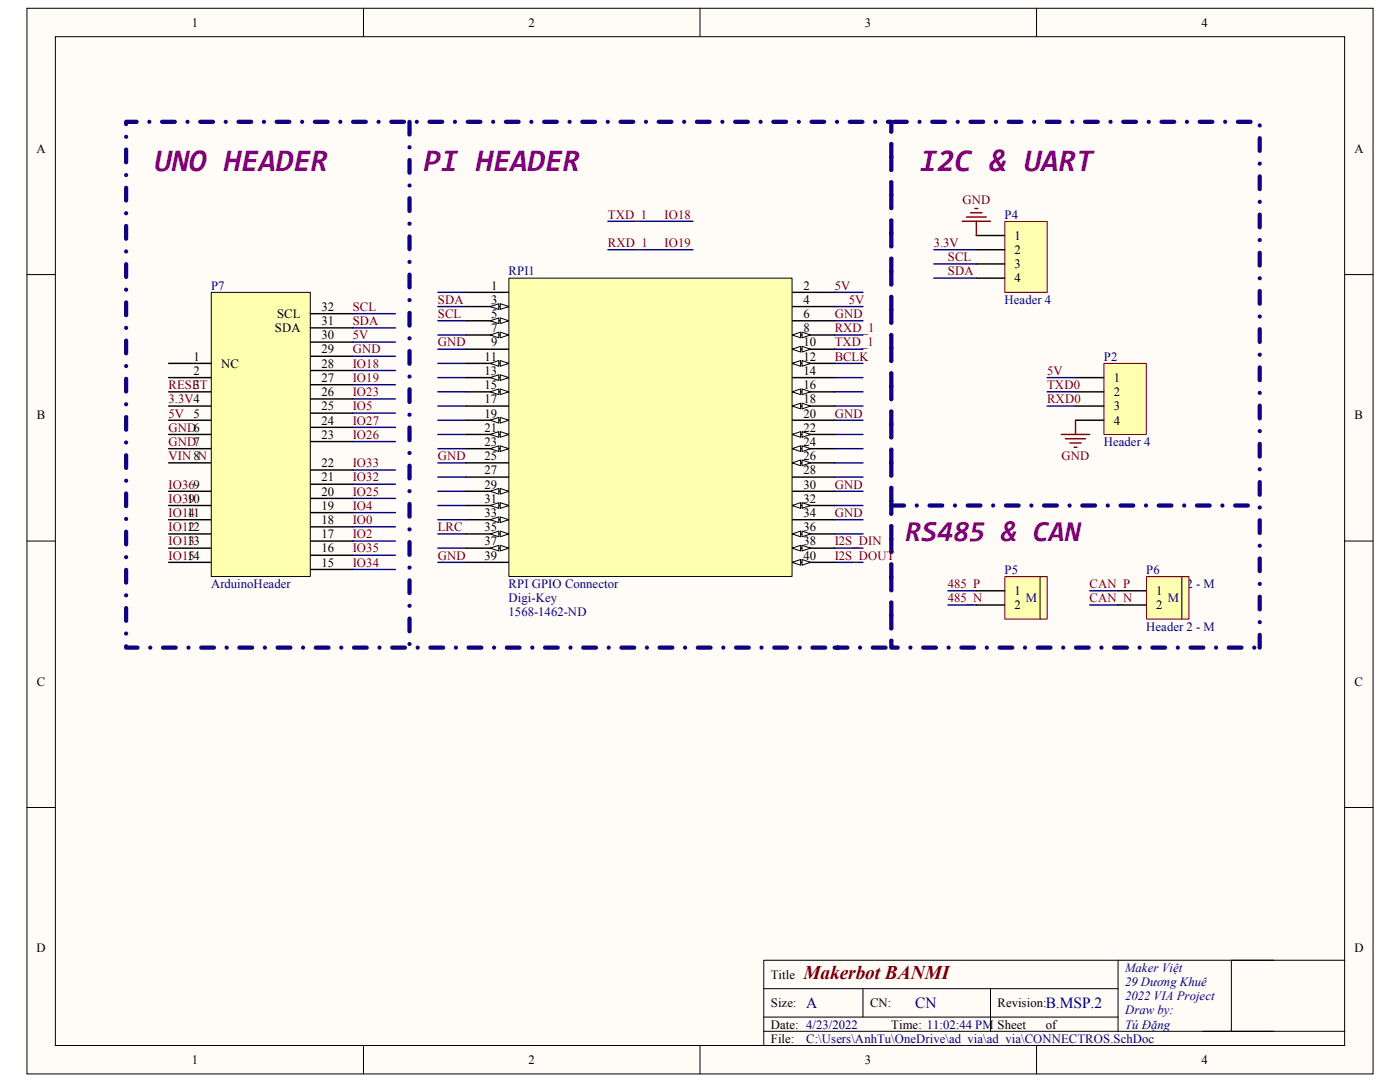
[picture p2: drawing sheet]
<svg xmlns="http://www.w3.org/2000/svg" width="279mm" height="216mm" viewBox="0 0 279 216" stroke-linecap="round" stroke-linejoin="round" font-family="sans-serif">
<path d="M5.4 1.7h268.6v212.6h-268.6z" fill="#fffcf8"/>
<path d="M5.4 1.7h268.6v212.6h-268.6z" fill="none" stroke="#000" stroke-width=".2"/>
<path d="M11.1 7.4h257.3v201.2h-257.3z" fill="#fffcf8"/>
<g fill="none" stroke="#000" stroke-width=".2">
<path d="M11 7.3h257.4v201.3h-257.4zM72.5 1.6v5.7M139.7 1.6v5.7M206.9 1.6v5.7M5.4 54.8h5.6M268.4 54.8h5.6M5.4 108h5.6M268.4 108h5.6M5.4 161.1h5.6M268.4 161.1h5.6M152.4 197.3h70.7M172.2 197.3v5.6"/>
<path d="M197.7 197.3v8.5M223.1 191.6v14.2M254.2 191.6h-101.8v17M268.4 191.6h-22.6v14.2M72.5 208.6v5.7M139.7 208.6v5.7M152.4 205.8h116M152.4 202.9h70.7M206.9 208.6v5.7"/>
</g>
<g fill="none" stroke="#000080" stroke-width=".28">
<path d="M87.4 58.3h5.6M166.6 58.3h5.6M70.4 73.9h8.5M70.4 76.8h8.5M70.4 79.6h8.5M70.4 68.3h8.5M70.4 71.1h8.5M87.4 61.2h5.6M87.4 64h5.6M87.4 66.8h5.6M87.4 69.7h5.6M87.4 72.5h5.6"/>
<path d="M87.4 75.3h5.6M87.4 78.2h5.6M166.6 61.2h5.6M166.6 64h5.6M166.6 66.8h5.6M166.6 69.7h5.6M166.6 72.5h5.6M166.6 75.3h5.6M166.6 78.2h5.6M70.4 82.4h8.5M70.4 85.3h8.5M70.4 88.1h8.5"/>
<path d="M70.4 93.8h8.5M70.4 96.6h8.5M70.4 99.5h8.5M87.4 81h5.6M87.4 83.9h5.6M87.4 86.7h5.6M87.4 89.5h5.6M87.4 92.4h5.6M87.4 95.2h5.6M87.4 98h5.6M166.6 81h5.6M166.6 83.9h5.6"/>
<path d="M166.6 86.7h5.6M166.6 89.5h5.6M166.6 92.4h5.6M166.6 95.2h5.6M166.6 98h5.6M70.4 102.3h8.5M70.4 105.1h8.5M70.4 108h8.5M70.4 113.6h8.5M70.4 110.8h8.5M87.4 100.9h5.6M87.4 103.7h5.6"/>
<path d="M87.4 106.5h5.6M87.4 109.4h5.6M87.4 112.2h5.6M166.6 100.9h5.6M166.6 103.7h5.6M166.6 106.5h5.6M166.6 109.4h5.6M166.6 112.2h5.6M217.5 117.9h5.6M217.5 120.7h5.6"/>
</g>
<path d="M166.6 129.2h11.3v-104.9h-152.7v104.9h144.2M251.4 129.2v-104.9h-73.5v104.9h73.5" fill="none" stroke="#11037f" stroke-width=".85" stroke-dasharray="2.5 2.5 0 2.5"/>
<path d="M81.7 24.3v104.9M177.9 100.9h73.5" fill="none" stroke="#0c0087" stroke-width=".85" stroke-dasharray="2.5 2.5 0 2.5"/>
<path d="M158.1 58.3h8.5M93 61.2h8.5" fill="none" stroke="#000" stroke-width=".28"/>
<path d="M99.8 60.6l1.7 .6-1.7 .5z" fill="#fffcf8"/>
<path d="M99.8 60.6l1.7 .6-1.7 .5z" fill="none" stroke="#000" stroke-width=".2"/>
<path d="M97.9 61.2l1.6-.6v1.1z" fill="#fffcf8"/>
<path d="M97.9 61.2l1.6-.6v1.1z" fill="none" stroke="#000" stroke-width=".2"/>
<path d="M93 64h8.5M158.1 61.2h8.5" fill="none" stroke="#000" stroke-width=".28"/>
<path d="M99.8 63.4l1.7 .6-1.7 .6z" fill="#fffcf8"/>
<path d="M99.8 63.4l1.7 .6-1.7 .6z" fill="none" stroke="#000" stroke-width=".2"/>
<path d="M97.9 64l1.6-.6v1.2z" fill="#fffcf8"/>
<path d="M97.9 64l1.6-.6v1.2z" fill="none" stroke="#000" stroke-width=".2"/>
<path d="M93 66.8h8.5M158.1 64h8.5" fill="none" stroke="#000" stroke-width=".28"/>
<path d="M99.8 66.3l1.7 .5-1.7 .6z" fill="#fffcf8"/>
<path d="M99.8 66.3l1.7 .5-1.7 .6z" fill="none" stroke="#000" stroke-width=".2"/>
<path d="M97.9 66.8l1.6-.5v1.1z" fill="#fffcf8"/>
<path d="M97.9 66.8l1.6-.5v1.1z" fill="none" stroke="#000" stroke-width=".2"/>
<path d="M158.1 66.8h8.5" fill="none" stroke="#000" stroke-width=".28"/>
<path d="M158.1 66.8l1.7-.5v1.1z" fill="#fffcf8"/>
<path d="M158.1 66.8l1.7-.5v1.1z" fill="none" stroke="#000" stroke-width=".2"/>
<path d="M160.1 66.3l1.7 .5-1.7 .6z" fill="#fffcf8"/>
<path d="M160.1 66.3l1.7 .5-1.7 .6z" fill="none" stroke="#000" stroke-width=".2"/>
<path d="M93 69.7h8.5M158.1 69.7h8.5" fill="none" stroke="#000" stroke-width=".28"/>
<path d="M158.1 69.7l1.7-.6v1.1z" fill="#fffcf8"/>
<path d="M158.1 69.7l1.7-.6v1.1z" fill="none" stroke="#000" stroke-width=".2"/>
<path d="M160.1 69.1l1.7 .6-1.7 .5z" fill="#fffcf8"/>
<path d="M160.1 69.1l1.7 .6-1.7 .5z" fill="none" stroke="#000" stroke-width=".2"/>
<path d="M93 72.5h8.5" fill="none" stroke="#000" stroke-width=".28"/>
<path d="M99.8 71.9l1.7 .6-1.7 .6z" fill="#fffcf8"/>
<path d="M99.8 71.9l1.7 .6-1.7 .6z" fill="none" stroke="#000" stroke-width=".2"/>
<path d="M97.9 72.5l1.6-.6v1.2z" fill="#fffcf8"/>
<path d="M97.9 72.5l1.6-.6v1.2z" fill="none" stroke="#000" stroke-width=".2"/>
<path d="M158.1 72.5h8.5" fill="none" stroke="#000" stroke-width=".28"/>
<path d="M158.1 72.5l1.7-.6v1.2z" fill="#fffcf8"/>
<path d="M158.1 72.5l1.7-.6v1.2z" fill="none" stroke="#000" stroke-width=".2"/>
<path d="M160.1 71.9l1.7 .6-1.7 .6z" fill="#fffcf8"/>
<path d="M160.1 71.9l1.7 .6-1.7 .6z" fill="none" stroke="#000" stroke-width=".2"/>
<path d="M93 75.3h8.5" fill="none" stroke="#000" stroke-width=".28"/>
<path d="M99.8 74.8l1.7 .5-1.7 .6z" fill="#fffcf8"/>
<path d="M99.8 74.8l1.7 .5-1.7 .6z" fill="none" stroke="#000" stroke-width=".2"/>
<path d="M97.9 75.3l1.6-.5v1.1z" fill="#fffcf8"/>
<path d="M97.9 75.3l1.6-.5v1.1z" fill="none" stroke="#000" stroke-width=".2"/>
<path d="M93 78.2h8.5M158.1 75.3h8.5" fill="none" stroke="#000" stroke-width=".28"/>
<path d="M99.8 77.6l1.7 .6-1.7 .6z" fill="#fffcf8"/>
<path d="M99.8 77.6l1.7 .6-1.7 .6z" fill="none" stroke="#000" stroke-width=".2"/>
<path d="M97.9 78.2l1.6-.6v1.2z" fill="#fffcf8"/>
<path d="M97.9 78.2l1.6-.6v1.2z" fill="none" stroke="#000" stroke-width=".2"/>
<path d="M158.1 78.2h8.5" fill="none" stroke="#000" stroke-width=".28"/>
<path d="M158.1 78.2l1.7-.6v1.2z" fill="#fffcf8"/>
<path d="M158.1 78.2l1.7-.6v1.2z" fill="none" stroke="#000" stroke-width=".2"/>
<path d="M160.1 77.6l1.7 .6-1.7 .6z" fill="#fffcf8"/>
<path d="M160.1 77.6l1.7 .6-1.7 .6z" fill="none" stroke="#000" stroke-width=".2"/>
<path d="M93 81h8.5M158.1 81h8.5" fill="none" stroke="#000" stroke-width=".28"/>
<path d="M158.1 81l1.7-.5v1.1z" fill="#fffcf8"/>
<path d="M158.1 81l1.7-.5v1.1z" fill="none" stroke="#000" stroke-width=".2"/>
<path d="M160.1 80.5l1.7 .5-1.7 .6z" fill="#fffcf8"/>
<path d="M160.1 80.5l1.7 .5-1.7 .6z" fill="none" stroke="#000" stroke-width=".2"/>
<path d="M93 83.9h8.5" fill="none" stroke="#000" stroke-width=".28"/>
<path d="M99.8 83.3l1.7 .6-1.7 .5z" fill="#fffcf8"/>
<path d="M99.8 83.3l1.7 .6-1.7 .5z" fill="none" stroke="#000" stroke-width=".2"/>
<path d="M97.9 83.9l1.6-.6v1.1z" fill="#fffcf8"/>
<path d="M97.9 83.9l1.6-.6v1.1z" fill="none" stroke="#000" stroke-width=".2"/>
<path d="M93 86.7h8.5M158.1 83.9h8.5" fill="none" stroke="#000" stroke-width=".28"/>
<path d="M99.8 86.1l1.7 .6-1.7 .6z" fill="#fffcf8"/>
<path d="M99.8 86.1l1.7 .6-1.7 .6z" fill="none" stroke="#000" stroke-width=".2"/>
<path d="M97.9 86.7l1.6-.6v1.2z" fill="#fffcf8"/>
<path d="M97.9 86.7l1.6-.6v1.2z" fill="none" stroke="#000" stroke-width=".2"/>
<path d="M158.1 86.7h8.5" fill="none" stroke="#000" stroke-width=".28"/>
<path d="M158.1 86.7l1.7-.6v1.2z" fill="#fffcf8"/>
<path d="M158.1 86.7l1.7-.6v1.2z" fill="none" stroke="#000" stroke-width=".2"/>
<path d="M160.1 86.1l1.7 .6-1.7 .6z" fill="#fffcf8"/>
<path d="M160.1 86.1l1.7 .6-1.7 .6z" fill="none" stroke="#000" stroke-width=".2"/>
<path d="M93 89.5h8.5" fill="none" stroke="#000" stroke-width=".28"/>
<path d="M99.8 89l1.7 .5-1.7 .6z" fill="#fffcf8"/>
<path d="M99.8 89l1.7 .5-1.7 .6z" fill="none" stroke="#000" stroke-width=".2"/>
<path d="M97.9 89.5l1.6-.5v1.1z" fill="#fffcf8"/>
<path d="M97.9 89.5l1.6-.5v1.1z" fill="none" stroke="#000" stroke-width=".2"/>
<path d="M158.1 89.5h8.5" fill="none" stroke="#000" stroke-width=".28"/>
<path d="M158.1 89.5l1.7-.5v1.1z" fill="#fffcf8"/>
<path d="M158.1 89.5l1.7-.5v1.1z" fill="none" stroke="#000" stroke-width=".2"/>
<path d="M160.1 89l1.7 .5-1.7 .6z" fill="#fffcf8"/>
<path d="M160.1 89l1.7 .5-1.7 .6z" fill="none" stroke="#000" stroke-width=".2"/>
<path d="M93 92.4h8.5M158.1 92.4h8.5" fill="none" stroke="#000" stroke-width=".28"/>
<path d="M158.1 92.4l1.7-.6v1.1z" fill="#fffcf8"/>
<path d="M158.1 92.4l1.7-.6v1.1z" fill="none" stroke="#000" stroke-width=".2"/>
<path d="M160.1 91.8l1.7 .6-1.7 .5z" fill="#fffcf8"/>
<path d="M160.1 91.8l1.7 .6-1.7 .5z" fill="none" stroke="#000" stroke-width=".2"/>
<path d="M93 95.2h8.5M93 98h8.5M158.1 95.2h8.5" fill="none" stroke="#000" stroke-width=".28"/>
<path d="M99.8 97.5l1.7 .5-1.7 .6z" fill="#fffcf8"/>
<path d="M99.8 97.5l1.7 .5-1.7 .6z" fill="none" stroke="#000" stroke-width=".2"/>
<path d="M97.9 98l1.6-.5v1.1z" fill="#fffcf8"/>
<path d="M97.9 98l1.6-.5v1.1z" fill="none" stroke="#000" stroke-width=".2"/>
<path d="M158.1 98h8.5M93 100.9h8.5" fill="none" stroke="#000" stroke-width=".28"/>
<path d="M99.8 100.3l1.7 .6-1.7 .5z" fill="#fffcf8"/>
<path d="M99.8 100.3l1.7 .6-1.7 .5z" fill="none" stroke="#000" stroke-width=".2"/>
<path d="M97.9 100.9l1.6-.6v1.1z" fill="#fffcf8"/>
<path d="M97.9 100.9l1.6-.6v1.1z" fill="none" stroke="#000" stroke-width=".2"/>
<path d="M158.1 100.9h8.5" fill="none" stroke="#000" stroke-width=".28"/>
<path d="M158.1 100.9l1.7-.6v1.1z" fill="#fffcf8"/>
<path d="M158.1 100.9l1.7-.6v1.1z" fill="none" stroke="#000" stroke-width=".2"/>
<path d="M160.1 100.3l1.7 .6-1.7 .5z" fill="#fffcf8"/>
<path d="M160.1 100.3l1.7 .6-1.7 .5z" fill="none" stroke="#000" stroke-width=".2"/>
<path d="M93 103.7h8.5" fill="none" stroke="#000" stroke-width=".28"/>
<path d="M99.8 103.1l1.7 .6-1.7 .6z" fill="#fffcf8"/>
<path d="M99.8 103.1l1.7 .6-1.7 .6z" fill="none" stroke="#000" stroke-width=".2"/>
<path d="M97.9 103.7l1.6-.6v1.2z" fill="#fffcf8"/>
<path d="M97.9 103.7l1.6-.6v1.2z" fill="none" stroke="#000" stroke-width=".2"/>
<path d="M93 106.5h8.5M158.1 103.7h8.5" fill="none" stroke="#000" stroke-width=".28"/>
<path d="M99.8 106l1.7 .5-1.7 .6z" fill="#fffcf8"/>
<path d="M99.8 106l1.7 .5-1.7 .6z" fill="none" stroke="#000" stroke-width=".2"/>
<path d="M97.9 106.5l1.6-.5v1.1z" fill="#fffcf8"/>
<path d="M97.9 106.5l1.6-.5v1.1z" fill="none" stroke="#000" stroke-width=".2"/>
<path d="M158.1 106.5h8.5" fill="none" stroke="#000" stroke-width=".28"/>
<path d="M158.1 106.5l1.7-.5v1.1z" fill="#fffcf8"/>
<path d="M158.1 106.5l1.7-.5v1.1z" fill="none" stroke="#000" stroke-width=".2"/>
<path d="M160.1 106l1.7 .5-1.7 .6z" fill="#fffcf8"/>
<path d="M160.1 106l1.7 .5-1.7 .6z" fill="none" stroke="#000" stroke-width=".2"/>
<path d="M93 109.4h8.5" fill="none" stroke="#000" stroke-width=".28"/>
<path d="M99.8 108.8l1.7 .6-1.7 .5z" fill="#fffcf8"/>
<path d="M99.8 108.8l1.7 .6-1.7 .5z" fill="none" stroke="#000" stroke-width=".2"/>
<path d="M97.9 109.4l1.6-.6v1.1z" fill="#fffcf8"/>
<path d="M97.9 109.4l1.6-.6v1.1z" fill="none" stroke="#000" stroke-width=".2"/>
<path d="M158.1 109.4h8.5" fill="none" stroke="#000" stroke-width=".28"/>
<path d="M158.1 109.4l1.7-.6v1.1z" fill="#fffcf8"/>
<path d="M158.1 109.4l1.7-.6v1.1z" fill="none" stroke="#000" stroke-width=".2"/>
<path d="M160.1 108.8l1.7 .6-1.7 .5z" fill="#fffcf8"/>
<path d="M160.1 108.8l1.7 .6-1.7 .5z" fill="none" stroke="#000" stroke-width=".2"/>
<path d="M93 112.2h8.5M158.1 112.2h8.5" fill="none" stroke="#000" stroke-width=".28"/>
<path d="M158.1 112.2l1.7-.6v1.2z" fill="#fffcf8"/>
<path d="M158.1 112.2l1.7-.6v1.2z" fill="none" stroke="#000" stroke-width=".2"/>
<path d="M160.1 111.6l1.7 .6-1.7 .6z" fill="#fffcf8"/>
<path d="M160.1 111.6l1.7 .6-1.7 .6z" fill="none" stroke="#000" stroke-width=".2"/>
<path d="M93 58.3h8.5" fill="none" stroke="#000" stroke-width=".28"/>
<path d="M101.6 55.5h56.5v59.5h-56.5z" fill="#ffffb0"/>
<path d="M101.6 55.5h56.5v59.5h-56.5z" fill="none" stroke="#000" stroke-width=".2"/>
<path d="M189.2 117.9h5.6M189.2 120.7h5.6" fill="none" stroke="#000080" stroke-width=".28"/>
<path d="M220.3 72.6h8.5v14.1h-8.5z" fill="#ffffb0"/>
<path d="M220.3 72.5h8.5v14.2h-8.5z" fill="none" stroke="#800000" stroke-width=".2"/>
<path d="M214.6 75.3h5.7M214.6 78.2h5.7M214.6 81h5.7M214.6 83.9h5.7" fill="none" stroke="#000" stroke-width=".28"/>
<path d="M200.6 44.2h8.4v14.1h-8.4z" fill="#ffffb0"/>
<path d="M200.5 44.2h8.5v14.1h-8.5z" fill="none" stroke="#800000" stroke-width=".2"/>
<path d="M194.8 47h5.7M194.8 49.8h5.7M194.8 52.7h5.7M194.8 55.5h5.7" fill="none" stroke="#000" stroke-width=".28"/>
<path d="M209 81h5.6" fill="none" stroke="#000080" stroke-width=".28"/>
<path d="M200.6 115.1h8.4v8.4h-8.4z" fill="#ffffb0"/>
<path d="M200.5 115.1h8.5v8.4h-8.5z" fill="none" stroke="#800000" stroke-width=".2"/>
<path d="M194.8 117.9h5.7M194.8 120.7h5.7" fill="none" stroke="#000" stroke-width=".28"/>
<path d="M207.6 115v8.6" fill="none" stroke="#000" stroke-width=".2"/>
<path d="M228.9 115.1h8.4v8.4h-8.4z" fill="#ffffb0"/>
<path d="M228.8 115.1h8.5v8.4h-8.5z" fill="none" stroke="#800000" stroke-width=".2"/>
<g fill="none" stroke="#000" stroke-width=".28">
<path d="M33.7 75.3h8.4M33.7 78.2h8.4M61.9 79.6h8.5M61.9 76.8h8.5M61.9 73.9h8.5M61.9 71.1h8.5M61.9 68.3h8.5M33.7 98h8.4M33.7 81h8.4M33.7 83.9h8.4M33.7 86.7h8.4M33.7 89.5h8.4"/>
<path d="M33.7 92.4h8.4M61.9 82.4h8.5M61.9 99.5h8.5M61.9 96.6h8.5M61.9 93.8h8.5M61.9 88.1h8.5M61.9 85.3h8.5M33.7 100.9h8.4M33.7 103.7h8.4M33.7 106.5h8.4M33.7 109.4h8.4M33.7 112.2h8.4"/>
<path d="M61.9 108h8.5M61.9 105.1h8.5M61.9 102.3h8.5M61.9 113.6h8.5M61.9 110.8h8.5M223.1 117.9h5.7M223.1 120.7h5.7"/>
</g>
<path d="M235.9 115v8.6" fill="none" stroke="#000" stroke-width=".2"/>
<path d="M121.3 44.2h17M121.3 49.8h17M186.4 52.7h8.4M186.4 55.5h8.4M186.4 49.8h8.4M209 75.3h5.6M209 78.2h5.6" fill="none" stroke="#000080" stroke-width=".28"/>
<path d="M192 44.2h5.7M192.9 43.3h3.9M193.7 42.5h2.3M194.6 41.6h.5M194.8 44.2v2.8M211.8 86.7h5.7M212.7 87.5h3.9M213.5 88.4h2.3M214.4 89.2h.5M214.6 83.9v2.8" fill="none" stroke="#800000" stroke-width=".28"/>
<path d="M42.2 58.4h19.7v56.6h-19.7z" fill="#ffffb0"/>
<path d="M42.2 58.3h19.7v56.7h-19.7z" fill="none" stroke="#000" stroke-width=".2"/>
<path d="M33.7 72.5h8.4M61.9 65.4h8.5M61.9 62.6h8.5" fill="none" stroke="#000" stroke-width=".28"/>
<path d="M70.4 62.6h8.5M70.4 65.4h8.5" fill="none" stroke="#000080" stroke-width=".28"/>
<g font-size="6.3" fill="#800080">
<text x="30.8" y="34.1">UNO HEADER</text>
<text x="84.5" y="34.1">PI HEADER</text>
<text x="183.6" y="34.1">I2C &amp; UART</text>
</g>
<text font-size="5.8" fill="#800080" x="180.7" y="107.9">RS485 &amp; CAN</text>
<text font-size="3.9" fill="#800000" x="160.4" y="195.3">Makerbot BANMI</text>
<g font-size="3.1" fill="#000080">
<text x="160.9" y="201.2">A</text>
<text x="182.7" y="201.2">CN</text>
<text x="208.7" y="201.2">B.MSP.2</text>
</g>
<g font-size="2.5">
<text x="38.3" y="5.3">1</text>
<text x="105.5" y="5.3">2</text>
<text x="172.6" y="5.3">3</text>
<text x="239.8" y="5.3">4</text>
<text x="7.3" y="30.5">A</text>
<text x="270.3" y="30.5">A</text>
<text x="202.5" y="47.8">1</text>
<text x="202.5" y="50.7">2</text>
<text x="202.5" y="53.5">3</text>
<text x="98" y="57.8">1</text>
<text x="160.4" y="57.8">2</text>
<text x="202.5" y="56.3">4</text>
<text x="55.3" y="63.5">SCL</text>
<text x="64.2" y="64.9">31</text>
<text x="64.2" y="62">32</text>
<text x="98" y="60.6">3</text>
<text x="98" y="63.5">5</text>
<text x="160.4" y="60.6">4</text>
<text x="160.4" y="63.5">6</text>
<text x="38.6" y="72">1</text>
<text x="54.9" y="66.3">SDA</text>
<text x="64.2" y="70.5">29</text>
<text x="64.2" y="67.7">30</text>
<text x="96.7" y="72">11</text>
<text x="98" y="66.3">7</text>
<text x="98" y="69.1">9</text>
<text x="160.4" y="66.3">8</text>
<text x="160.4" y="69.1">10</text>
<text x="160.4" y="72">12</text>
<text x="38.6" y="74.8">2</text>
<text x="38.6" y="77.6">3</text>
<text x="44.1" y="73.4">NC</text>
<text x="64.2" y="76.2">27</text>
<text x="64.2" y="73.4">28</text>
<text x="96.7" y="74.8">13</text>
<text x="96.7" y="77.6">15</text>
<text x="160.4" y="74.8">14</text>
<text x="160.4" y="77.6">16</text>
<text x="222.3" y="76.2">1</text>
<text x="7.4" y="83.6">B</text>
<text x="38.6" y="83.3">5</text>
<text x="64.2" y="81.9">25</text>
<text x="64.2" y="79">26</text>
<text x="96.7" y="80.5">17</text>
<text x="96.7" y="83.3">19</text>
<text x="160.4" y="80.5">18</text>
<text x="160.4" y="83.3">20</text>
<text x="222.3" y="79">2</text>
<text x="222.3" y="81.9">3</text>
<text x="270.3" y="83.6">B</text>
<text x="64.2" y="87.5">23</text>
<text x="64.2" y="84.7">24</text>
<text x="96.7" y="86.1">21</text>
<text x="96.7" y="89">23</text>
<text x="160.4" y="86.1">22</text>
<text x="160.4" y="89">24</text>
<text x="222.3" y="84.7">4</text>
<text x="38.6" y="91.8">8</text>
<text x="64.2" y="93.2">22</text>
<text x="96.7" y="91.8">25</text>
<text x="96.7" y="94.7">27</text>
<text x="160.4" y="91.8">26</text>
<text x="160.4" y="94.7">28</text>
<text x="37.3" y="100.3">10</text>
<text x="64.2" y="101.7">19</text>
<text x="64.2" y="98.9">20</text>
<text x="64.2" y="96.1">21</text>
<text x="96.7" y="97.5">29</text>
<text x="96.7" y="100.3">31</text>
<text x="160.4" y="97.5">30</text>
<text x="160.4" y="100.3">32</text>
<text x="37.3" y="103.2">11</text>
<text x="37.3" y="106">12</text>
<text x="64.2" y="107.4">17</text>
<text x="64.2" y="104.6">18</text>
<text x="96.7" y="103.2">33</text>
<text x="96.7" y="106">35</text>
<text x="160.4" y="103.2">34</text>
<text x="160.4" y="106">36</text>
<text x="37.3" y="108.8">13</text>
<text x="37.3" y="111.7">14</text>
<text x="64.2" y="113.1">15</text>
<text x="64.2" y="110.2">16</text>
<text x="96.7" y="108.8">37</text>
<text x="96.7" y="111.7">39</text>
<text x="160.4" y="108.8">38</text>
<text x="160.4" y="111.7">40</text>
<text x="202.5" y="118.7">1</text>
<text x="230.8" y="118.7">1</text>
<text x="202.5" y="121.6">2</text>
<text x="230.8" y="121.6">2</text>
<text x="7.4" y="136.8">C</text>
<text x="270.3" y="136.8">C</text>
<text x="7.3" y="190">D</text>
<text x="270.3" y="190">D</text>
<text x="153.8" y="195.3">Title</text>
<text x="153.8" y="201">Size:</text>
<text x="173.6" y="201">CN:</text>
<text x="199.1" y="201">Revision:</text>
<text x="153.8" y="205.2">Date: 4/23/2022</text>
<text x="153.8" y="208.1">File:</text>
<text x="177.9" y="205.2">Time: 11:02:44 PM</text>
<text x="199.1" y="205.2">Sheet</text>
<text x="208.7" y="205.2">of</text>
<text x="38.3" y="212.3">1</text>
<text x="105.5" y="212.3">2</text>
<text x="172.6" y="212.3">3</text>
<text x="239.8" y="212.3">4</text>
</g>
<g font-size="2.5" fill="#800000">
<text x="192.1" y="40.8">GND</text>
<text x="121.3" y="43.6">TXD_1</text>
<text x="132.6" y="43.6">IO18</text>
<text x="121.3" y="49.3">RXD_1</text>
<text x="132.6" y="49.3">IO19</text>
<text x="186.3" y="49.3">3.3V</text>
<text x="189.2" y="52.1">SCL</text>
<text x="166.6" y="57.8">5V</text>
<text x="189.2" y="54.9">SDA</text>
<text x="70.4" y="62">SCL</text>
<text x="70.4" y="64.9">SDA</text>
<text x="87.4" y="60.6">SDA</text>
<text x="87.4" y="63.5">SCL</text>
<text x="166.6" y="63.5">GND</text>
<text x="169.4" y="60.6">5V</text>
<text x="70.4" y="67.7">5V</text>
<text x="70.4" y="70.5">GND</text>
<text x="87.4" y="69.1">GND</text>
<text x="166.6" y="66.3">RXD_1</text>
<text x="166.6" y="69.1">TXD_1</text>
<text x="166.6" y="72">BCLK</text>
<text x="33.7" y="77.6">RESET</text>
<text x="70.4" y="73.4">IO18</text>
<text x="70.4" y="76.2">IO19</text>
<text x="209" y="74.8">5V</text>
<text x="209" y="77.6">TXD0</text>
<text x="33.7" y="80.5">3.3V4</text>
<text x="33.7" y="83.3">5V</text>
<text x="70.4" y="79">IO23</text>
<text x="70.4" y="81.9">IO5</text>
<text x="166.6" y="83.3">GND</text>
<text x="209" y="80.5">RXD0</text>
<text x="33.7" y="86.1">GND6</text>
<text x="33.7" y="89">GND7</text>
<text x="70.4" y="84.7">IO27</text>
<text x="70.4" y="87.5">IO26</text>
<text x="33.7" y="91.8">VIN_N</text>
<text x="70.4" y="93.2">IO33</text>
<text x="87.4" y="91.8">GND</text>
<text x="211.9" y="91.8">GND</text>
<text x="33.7" y="97.5">IO369</text>
<text x="33.7" y="100.3">IO39</text>
<text x="70.4" y="101.7">IO4</text>
<text x="70.4" y="98.9">IO25</text>
<text x="70.4" y="96.1">IO32</text>
<text x="166.6" y="97.5">GND</text>
<text x="33.7" y="103.2">IO14</text>
<text x="33.7" y="106">IO12</text>
<text x="70.4" y="104.6">IO0</text>
<text x="70.4" y="107.4">IO2</text>
<text x="87.4" y="106">LRC</text>
<text x="166.6" y="103.2">GND</text>
<text x="33.7" y="108.8">IO13</text>
<text x="33.7" y="111.7">IO15</text>
<text x="70.4" y="110.2">IO35</text>
<text x="70.4" y="113.1">IO34</text>
<text x="87.4" y="111.7">GND</text>
<text x="166.6" y="111.7">I2S_DOUT</text>
<text x="166.6" y="108.8">I2S_DIN</text>
<text x="189.2" y="117.3">485_P</text>
<text x="217.5" y="117.3">CAN_P</text>
<text x="189.2" y="120.2">485_N</text>
<text x="217.5" y="120.2">CAN_N</text>
</g>
<g font-size="2.5" fill="#000080">
<text x="200.5" y="43.6">P4</text>
<text x="42.1" y="57.8">P7</text>
<text x="101.5" y="54.9">RPI1</text>
<text x="200.5" y="60.6">Header 4</text>
<text x="220.3" y="72">P2</text>
<text x="220.3" y="89">Header 4</text>
<text x="42.1" y="117.3">ArduinoHeader</text>
<text x="101.5" y="117.3">RPI GPIO Connector</text>
<text x="200.5" y="114.5">P5</text>
<text x="228.8" y="117.3">Header 2 - M</text>
<text x="228.8" y="114.5">P6</text>
<text x="101.5" y="120.2">Digi-Key</text>
<text x="101.5" y="123">1568-1462-ND</text>
<text x="204.8" y="120.2">M</text>
<text x="228.8" y="125.8">Header 2 - M</text>
<text x="233" y="120.2">M</text>
<text x="224.5" y="193.9">Maker Việt</text>
<text x="224.5" y="196.7">29 Dương Khuê</text>
<text x="224.5" y="199.6">2022 VIA Project</text>
<text x="224.5" y="202.4">Draw by:</text>
<text x="160.9" y="208.1">C:\Users\AnhTu\OneDrive\ad_via\ad_via\CONNECTROS.SchDoc</text>
<text x="224.5" y="205.2">Tú Đặng</text>
</g>
</svg>
